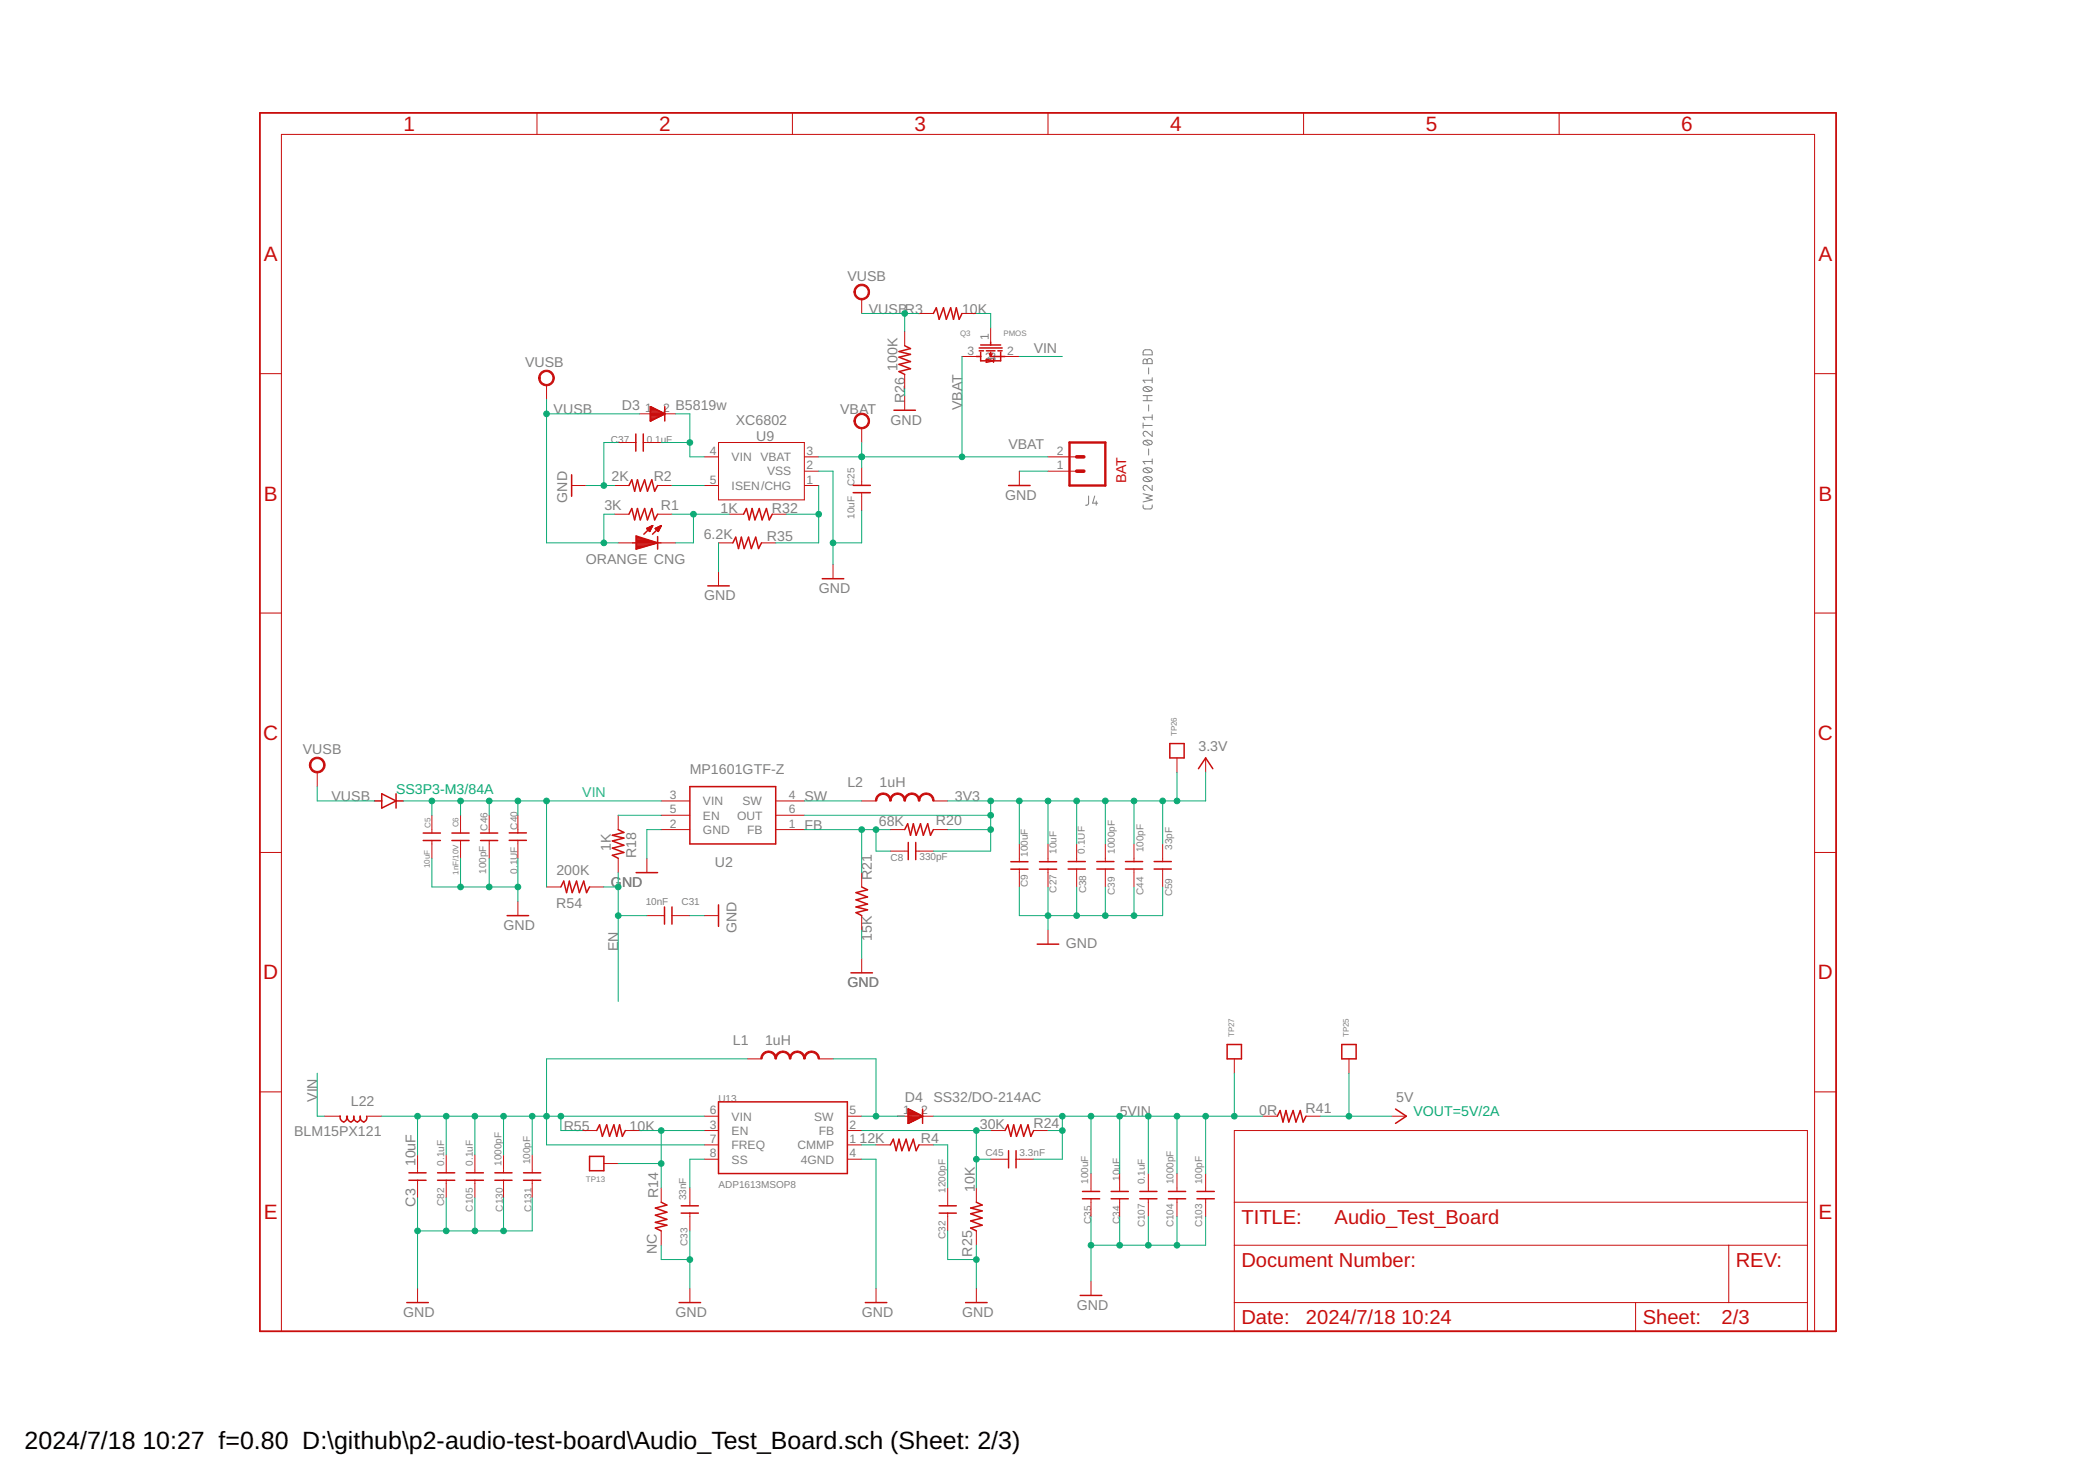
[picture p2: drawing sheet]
<svg xmlns="http://www.w3.org/2000/svg" width="297mm" height="210mm" viewBox="0 0 297 210" stroke-linecap="round" stroke-linejoin="round" font-family="sans-serif">
<g fill="none" stroke="#808080" stroke-width=".14">
<path d="M162.1 59.9v.8M162.1 56.8h1.3M162.1 56.1h1.3M162.2 54.9a.83 .83 0 0 1 1.2 .2 .76 .76 0 0 1-1.3 0zM162.2 50.9a.28 .28 0 0 1 .3 0 .28 .28 0 0 1 .1 .3 .36 .36 0 0 1 .4-.4 .36 .36 0 0 1 .4 .4v.3h-1.3zM162.2 49.7l.2-.1h.8l.1 .2 .1 .5h-1.3zM162.3 54.9l.8 .5M162.6 51.2v.3M162.6 56.1v.7M162.9 52.1v.9M162.9 57.4v.9M163.4 53.5v.8"/>
<path d="M163.4 58.8v.7M163.4 59.1h-1.3l.2 .4M163.4 53.9h-1.3l.2 .4M154.3 70.3v1.1l-.1 .2h-.3M155.2 70.3l-.3 1h.7M155.4 71v.6M162.1 71.6v.4l.2 .1h.9l.1-.1 .1-.4M162.1 70l1.3 .3-.9 .3 .9 .2-1.3 .3M162.1 60.3h1.3M162.2 67.7a.81 .81 0 0 1 1.2 .2 .76 .76 0 0 1-1.3 0zM162.2 66.4a.81 .81 0 0 1 1.2 .3 .76 .76 0 0 1-1.3 0zM162.2 62.5a.81 .81 0 0 1 1.2 .2 .76 .76 0 0 1-1.3 0z"/>
<path d="M162.3 67.6l.8 .6M162.3 66.4l.8 .5M162.3 62.4l.8 .6M162.9 63.6v.9M163.4 68.8v.7l-.8-.6a.36 .36 0 0 0-.5 .1 .36 .36 0 0 0 .2 .5M163.4 61.1v.7l-.8-.6a.36 .36 0 0 0-.5 .1 .36 .36 0 0 0 .2 .5M163.4 65v.8M163.4 65.4h-1.3l.2 .4"/>
</g>
<path d="M36.9 16h223.4v172.7h-223.4z" fill="none" stroke="#c90d0c" stroke-width=".25"/>
<g fill="none" stroke="#c90d0c" stroke-width=".14">
<path d="M76.1 16v3M112.4 16v3M148.6 16v3M184.8 16v3M221.1 16v3M36.9 53h3M77.5 54.6v2M90.7 58.7h2M93.7 58.7h2.1M122.2 42.4v2M128.3 47v2M128.3 53.1v2"/>
<path d="M128.3 56.1v2M130.3 44.4h2M136.4 50.5h2M136.4 44.4h2M140.5 46.5v2M142.5 50.5h2M257.3 53h3M81 68.8h2.1M87.1 72.9h2.1M87.1 68.8h2.1M87.7 76.9h2M87.7 62.7h2.4"/>
<path d="M91.2 62.7h.5M91.7 62.7h2M93.2 72.9h2.1M93.2 68.8h2.1M93.7 76.9h2.1M99.8 64.7h2.1M99.8 68.8h2.1M101.9 76.9h2M101.9 62.7h12.1v8.1h-12.1zM103.4 72.9h2M108 76.9h2M109.5 72.9h2"/>
<path d="M114 64.7h2.1M114 66.8h2.1M114 68.8h2.1M118.1 80v2M122.2 60.7v2M122.2 66.3v2.5M122.2 69.8v2.6M144.5 66.8v2M148.6 64.7h4.1M148.6 66.8h4.1M36.9 86.9h3M101.9 81v2"/>
<path d="M257.3 86.9h3M45 109.5v2M61.2 115.5v2.6M61.2 119.1v2.5M65.3 115.5v2.6M65.3 119.1v2.5M69.4 115.5v2.6M69.4 119.1v2.5M73.4 115.5v2.5M73.4 119.1v.5M73.4 119.6v2M87.7 115.5v2.1"/>
<path d="M93.7 117.6h4.1M93.7 113.5h4.1M93.7 115.5h4.1M110 117.6h4M110 113.5h4M110 115.5h4M122.2 113.5h2M126.2 117.6h2.1M132.3 117.6h2.1M132.3 113.5h2.1M144.5 119.6v2.6M148.6 119.6v2.6"/>
<path d="M152.7 119.6v2.5M156.7 119.6v2.5M160.8 119.6v2.5M164.8 119.6v2.5M166.9 107.4v2.1M170.9 107.4v2.1M36.9 120.8h3M73.4 127.7v2.1M77.5 125.7h2M83.6 125.7h2M87.7 121.6v2.1M91.7 129.8h2.5"/>
<path d="M91.7 121.6v2.1M95.2 129.8h.5M95.8 129.8h2M99.8 129.8h2.1M122.2 123.7v2M122.2 129.8v2M122.2 135.8v2.1M126.2 120.6h2.1M128.3 120.6h.5M129.8 120.6h2.5M144.5 123.2v2.5M148.6 123.2v2.5"/>
<path d="M148.6 131.8v2M152.7 123.1v.5M152.7 123.7v2M156.7 123.1v.5M156.7 123.7v2M160.8 123.1v.5M160.8 123.7v2M164.8 123.1v.5M164.8 123.7v2M257.3 120.8h3M36.9 154.7h3M46 158.2h2"/>
<path d="M52.1 158.2h2M99.8 158.2h2.1M105.9 150.1h2.1M116.1 150.1h2M120.1 158.2h2.1M127.3 158.2h2M130.3 158.2h2M175 150.1v2M179.1 158.2h2M185.2 158.2h2M191.3 150.1v2M197.4 158.2h2"/>
<path d="M257.3 154.7h3M59.2 163.7v2M59.2 165.8v.4M59.2 167.3v2.5M63.3 163.7v2M63.3 165.8v.4M63.3 167.3v2.5M67.3 163.7v2M67.3 165.8v.4M67.3 167.3v2.5M71.4 163.7v2M71.4 165.8v.4"/>
<path d="M71.4 167.3v2.5M75.5 163.7v2M75.5 165.8v.4M75.5 167.3v2.5M82.6 160.2h2M85.6 164.9h2.1M88.7 160.2h2M93.7 168.4v2M93.7 174.5v2M97.8 168.4v2M97.8 170.4v.5M97.8 171.9v2.6"/>
<path d="M99.8 160.2h2.1M99.8 162.3h2.1M99.8 164.3h2.1M120.1 160.2h2.1M120.1 162.3h2.1M120.1 164.3h2.1M124.2 162.3h2M130.3 162.3h2M134.4 168.4v2M134.4 170.4v.5M134.4 171.9v2.6M138.4 168.4v2"/>
<path d="M138.4 174.5v2M140.5 160.2h2M140.5 164.3h2M142.5 164.3h.5M144.1 164.3h2.5M146.6 160.2h2M154.7 166.3v2.1M154.7 168.4v.5M154.7 169.9v2.5M158.7 166.3v2.1M158.7 168.4v.5M158.7 169.9v2.5"/>
<path d="M162.8 166.3v2.1M162.8 168.4v.5M162.8 169.9v2.5M166.9 166.3v2.1M166.9 168.4v.5M166.9 169.9v2.5M170.9 166.3v2.1M170.9 168.4v.5M170.9 169.9v2.5M175 160.2h81.3v28.5h-81.3zM175 176.5h81.3M175 170.4h81.3"/>
<path d="M245.1 176.5v8.1M39.9 188.7v-169.7h217.4v169.7M59.2 182.6v2M97.8 182.6v2M124.2 182.6v2M138.4 182.6v2M154.7 181.6v2M175 184.6h81.3M231.9 184.6v4.1"/>
</g>
<g fill="none" stroke="#c90d0c" stroke-width=".21">
<path d="M92.2 57.6l2.1 1.1-2.1 1zM92.2 59.6h.2M92.2 59.4h.5M92.2 59.3h.8M92.2 59.1h1.2M92.2 58.9h1.5M92.2 58.8h1.9M92.2 58.6h1.9M92.2 58.4h1.5M92.2 58.2h1.2M92.2 58.1h.9M92.2 57.9h.5"/>
<path d="M92.2 57.7h.2M94.3 57.6v2.1M126.7 58.1h3.1M128.3 49l.8 .4-1.6 .4 1.6 .4-1.6 .4 1.6 .6-1.6 .4 1.6 .7-1.6 .4 .8 .4M132.3 44.4l.5-.8 .4 1.7 .6-1.7 .4 1.7 .6-1.7 .4 1.7 .4-1.7 .4 1.7 .4-.9M138.4 50.5h.6M138.8 49.3h3.3M138.8 49.7h.6M139 48.9h2.9M139 49.9v1.2h2.9v-1.2M139.8 49.7h1.3M139.8 50.9l1.1 .2-1.1 .3z"/>
<path d="M140.3 50.1l.2 .4M140.5 48.5v.4M140.5 49.9v.6M140.5 50.5h2M140.7 50.1l-.2 .4M140.9 50.9v.5M141.5 49.7h.6M81 67.3v3M89.2 72.9l.4-.8 .4 1.6 .4-1.6 .4 1.6 .6-1.6 .4 1.6 .6-1.6 .4 1.6 .4-.8M89.2 68.8l.4-.8 .4 1.6 .4-1.6 .4 1.6 .6-1.6 .4 1.6 .6-1.6 .4 1.6 .4-.8M89.7 76.9h.5M90.1 61.5v2.4"/>
<path d="M90.2 76l3 .9-3 .9zM90.3 76.1l2.9 .8-2.9 .8zM90.3 77.6h.5M90.3 77.4h1.1M90.3 77.3h1.7M90.3 77.1h2.3M90.3 76.9h2.8M90.3 76.8h2.2M90.3 76.6h1.6M90.3 76.4h.9M90.3 76.2h.3M91.2 61.5v2.4"/>
<path d="M91.7 74.9l.8-.4-.4 .8zM91.8 74.9h.6M91.8 75h.4M92 75.2h.2M92.1 74.7h.3M92.5 74.5h.1M92.5 74.5l-1.2 1.2M92.9 74.9l.8-.4-.4 .8zM93 74.9h.6M93 75h.5M93.2 76.9h.5M93.2 75.2h.2"/>
<path d="M93.2 76.1v1.7M93.4 74.7h.2M93.7 74.5h.1M93.7 74.5l-1.2 1.2M103.9 76.9l.4-.8 .4 1.6 .4-1.6 .4 1.6 .6-1.6 .4 1.6 .6-1.6 .4 1.6 .5-.8M105.4 72.9l.4-.8 .4 1.6 .4-1.6 .4 1.6 .7-1.6 .4 1.6 .6-1.6 .4 1.6 .4-.8M121 68.8h2.4M121 69.8h2.4M143 68.8h3M100.4 83h3M116.6 82h3M53.1 113.5h1"/>
<path d="M54.1 112.5l2.1 1-2.1 1zM56.2 112.5v2M56.2 113.5h1M60 118.1h2.4M60 119.1h2.4M64.1 118.1h2.4M64.1 119.1h2.4M68.1 118.1h2.5M68.1 119.1h2.5M72.2 119.1h2.4M72.2 118h2.4M87.7 117.6l.8 .4-1.7 .4 1.7 .4-1.7 .4 1.7 .6-1.7 .4 1.7 .6-1.7 .4 .9 .4"/>
<path d="M97.8 111.5h12.2v8.1h-12.2zM128.3 117.6l.4-.8 .4 1.6 .4-1.6 .4 1.6 .6-1.6 .4 1.6 .6-1.6 .4 1.6 .4-.8M128.8 119.4v2.4M129.8 119.4v2.4M165.9 105.4h2v2h-2zM169.9 108.9l1-1.5 1.1 1.5M71.9 129.8h3.1M79.5 125.7l.4-.8 .4 1.6 .4-1.6 .4 1.6 .6-1.6 .4 1.6 .7-1.6 .4 1.6 .4-.8M90.2 123.7h3M94.2 128.5v2.5M95.3 128.5v2.5M101.9 128.2v3.1"/>
<path d="M120.6 137.9h3.1M122.2 125.7l.8 .4-1.6 .4 1.6 .6-1.6 .4 1.6 .6-1.6 .4 1.6 .4-1.6 .4 .8 .5M143.3 122.1h2.5M143.3 123.2h2.5M147.1 133.8h3M147.4 122.1h2.4M147.4 123.2h2.4M151.4 123.2h2.5M151.4 122.1h2.5M155.5 123.2h2.4M155.5 122.1h2.4M159.6 123.2h2.4"/>
<path d="M159.6 122.1h2.4M163.6 123.2h2.5M163.6 122.1h2.5M48.1 158.2h.1a.66 .66 0 0 0 .5 .8 .64 .64 0 0 0 .4-.8M49.3 158.2a.66 .66 0 0 0 .5 .8 .64 .64 0 0 0 .4-.8 .66 .66 0 0 0 .5 .8 .64 .64 0 0 0 .4-.8 .7 .7 0 0 0 .5 .8 .64 .64 0 0 0 .4-.8M101.9 156.2h18.2v10.1h-18.2zM128.8 157.2l2 1-2 1zM128.8 159.2h.1M128.8 159h.4M128.8 158.9h.7M128.8 158.7h1.1M128.8 158.5h1.4"/>
<path d="M128.8 158.3h1.8M128.8 158.2h1.9M128.8 158h1.6M128.8 157.8h1.2M128.8 157.6h.9M128.8 157.5h.6M128.8 157.3h.2M130.8 157.2v2M174 148h2v2.1h-2zM181.1 158.2l.4-.8 .4 1.6 .4-1.6 .4 1.6 .6-1.6 .4 1.6 .7-1.6 .4 1.6 .4-.8M190.2 148h2.1v2.1h-2.1zM197.9 157.2l1.5 1-1.5 1"/>
<path d="M58 166.2h2.4M58 167.3h2.4M62 166.2h2.5M62 167.3h2.5M66.1 166.2h2.4M66.1 167.3h2.4M70.2 166.2h2.4M70.2 167.3h2.4M74.2 166.2h2.5M74.2 167.3h2.5M83.6 163.9h2v2h-2zM84.6 160.2l.4-.8 .4 1.7 .6-1.7 .4 1.7 .6-1.7 .4 1.7 .4-1.7 .4 1.7 .5-.9"/>
<path d="M93.7 170.4l.9 .4-1.7 .4 1.7 .6-1.7 .4 1.7 .6-1.7 .4 1.7 .5-1.7 .4 .8 .4M96.6 170.9h2.4M96.6 171.9h2.4M126.2 162.3l.5-.8 .4 1.6 .4-1.6 .4 1.6 .6-1.6 .4 1.6 .6-1.6 .4 1.6 .4-.8M133.2 170.9h2.4M133.2 171.9h2.4M138.4 170.4l.9 .4-1.7 .4 1.7 .4-1.7 .4 1.7 .6-1.7 .4 1.7 .7-1.7 .4 .8 .4M142.5 160.2l.4-.8 .4 1.7 .4-1.7 .4 1.7 .6-1.7 .4 1.7 .7-1.7 .4 1.7 .4-.9M143 163.1v2.4M144.1 163.1v2.4M153.5 168.9h2.4M153.5 169.9h2.4"/>
<path d="M157.5 168.9h2.5M157.5 169.9h2.5M161.6 168.9h2.4M161.6 169.9h2.4M165.7 168.9h2.4M165.7 169.9h2.4M169.7 168.9h2.5M169.7 169.9h2.5M57.7 184.6h3M96.3 184.6h3M122.7 184.6h3M136.9 184.6h3.1"/>
<path d="M153.2 183.6h3"/>
</g>
<g fill="#c90d0c" stroke="#c90d0c" stroke-width=".14">
<path d="M124.3 112.8a1.01 1.01 0 0 1 .9-.4v.2a.94 .94 0 0 0-.9 .9h-.2v-.1z" fill-rule="evenodd"/>
<path d="M125.2 112.4a1.06 1.06 0 0 1 1.1 1.1h-.1a.94 .94 0 0 0-1-.9z" fill-rule="evenodd"/>
<path d="M126.4 112.8a1.01 1.01 0 0 1 .9-.4v.2a.94 .94 0 0 0-1 .9h-.1v-.1z" fill-rule="evenodd"/>
<path d="M127.3 112.4a1.06 1.06 0 0 1 1.1 1.1h-.2a.94 .94 0 0 0-.9-.9z" fill-rule="evenodd"/>
<path d="M128.6 112.6l.5-.2h.2v.2a.94 .94 0 0 0-.9 .9h-.2a1.02 1.02 0 0 1 .4-.9z" fill-rule="evenodd"/>
<path d="M129.3 112.4a1.06 1.06 0 0 1 1.1 1.1h-.2a.94 .94 0 0 0-.9-.9z" fill-rule="evenodd"/>
<path d="M130.4 112.8a1.01 1.01 0 0 1 .9-.4v.2a.94 .94 0 0 0-.9 .9h-.2v-.1z" fill-rule="evenodd"/>
<path d="M131.3 112.4a1.06 1.06 0 0 1 1.1 1.1h-.2a.94 .94 0 0 0-.9-.9z" fill-rule="evenodd"/>
<path d="M121.5 58.8a1.11 1.11 0 0 1 1.7 .3 1.11 1.11 0 0 1-.7 1.6 1.11 1.11 0 0 1-1.4-1h.2a.91 .91 0 0 1 1.2-.9 .91 .91 0 0 1 .3 1.5 .91 .91 0 0 1-1.5-.4v-.2h-.2v-.3z" fill-rule="evenodd"/>
<path d="M121.5 40.5a1.11 1.11 0 0 1 1.7 .4 1.11 1.11 0 0 1-.7 1.6 1.11 1.11 0 0 1-1.4-1.1h.2a.91 .91 0 0 1 1.2-.9 .91 .91 0 0 1 .3 1.5 .91 .91 0 0 1-1.5-.4v-.2h-.2v-.3z" fill-rule="evenodd"/>
<path d="M76.8 52.7a1.11 1.11 0 0 1 1.7 .3 1.11 1.11 0 0 1-.7 1.6 1.11 1.11 0 0 1-1.4-1h.2a.92 .92 0 0 1 1.3-.8 .92 .92 0 0 1 .2 1.6 .92 .92 0 0 1-1.5-.6v-.2h-.2v-.3z" fill-rule="evenodd"/>
<path d="M44.2 107.6a1.12 1.12 0 0 1 1.8 .3 1.12 1.12 0 0 1-.7 1.6 1.12 1.12 0 0 1-1.4-1.1h.2a.9 .9 0 0 1 1.2-.8 .9 .9 0 0 1 .3 1.5 .9 .9 0 0 1-1.5-.4v-.3h-.2v-.3z" fill-rule="evenodd"/>
<path d="M108.1 149.4a1.02 1.02 0 0 1 .9-.4v.2a.94 .94 0 0 0-.9 .9h-.2v-.2z" fill-rule="evenodd"/>
<path d="M109 149a1.06 1.06 0 0 1 1.1 1.1h-.2a.94 .94 0 0 0-.9-.9z" fill-rule="evenodd"/>
<path d="M110.1 149.4a1.01 1.01 0 0 1 .9-.4v.2a.94 .94 0 0 0-.9 .9h-.2v-.2z" fill-rule="evenodd"/>
<path d="M111 149a1.06 1.06 0 0 1 1.1 1.1h-.2a.94 .94 0 0 0-.9-.9z" fill-rule="evenodd"/>
<path d="M112.1 149.4a1.01 1.01 0 0 1 .9-.4v.2a.94 .94 0 0 0-.9 .9h-.2v-.2z" fill-rule="evenodd"/>
<path d="M113 149a1.06 1.06 0 0 1 1.2 1.1h-.2a.94 .94 0 0 0-1-.9z" fill-rule="evenodd"/>
<path d="M114.2 149.4a1.01 1.01 0 0 1 .9-.4v.2a.94 .94 0 0 0-.9 .9h-.2v-.2z" fill-rule="evenodd"/>
<path d="M115.1 149a1.06 1.06 0 0 1 1.1 1.1h-.2a.94 .94 0 0 0-.9-.9z" fill-rule="evenodd"/>
</g>
<path d="M151.6 62.7h5.1v6.1h-5.1z" fill="none" stroke="#c90d0c" stroke-width=".34"/>
<path d="M152.7 66.8h1M152.7 64.7h1" fill="none" stroke="#c90d0c" stroke-width=".51"/>
<g fill="none" stroke="#0dab76" stroke-width=".14">
<path d="M77.5 56.6v20.3h10.2M77.5 58.7h13.2M95.8 58.7h2v6h2M122.2 44.4h8.1M128.3 44.4v2.6M128.3 55.1v1M136.4 50.5v14.2M138.4 44.4h2.1v2.1M144.5 50.5h6.1M83.1 68.8h4M87.1 72.9h-1.5v4M87.7 62.7h-2.1v6.1"/>
<path d="M93.7 62.7h4.1M95.3 68.8h4.5M95.3 72.9h8.1M98.3 72.9v4h-2.5M101.9 76.9v4.1M111.5 72.9h4.6M116.1 66.8h2v13.2M116.1 68.8v8.1h-6.1M116.1 64.7h32.5M122.2 62.7v3.6M122.2 72.4v4.5h-4.1M144.5 66.8h4.1"/>
<path d="M45 111.5v2h8.1M57.2 113.5h36.5M61.2 113.5v2M65.3 113.5v2M69.4 113.5v2M73.4 113.5v2M77.5 113.5v12.2M87.7 115.5h6M93.7 117.6h-2v4M114 117.6h12.2M114 113.5h8.2M114 115.5h26.5"/>
<path d="M122.2 117.6v6.1M124.2 117.6v3h2M134.4 117.6h6.1M140.5 113.5v7.1h-8.2M144.5 113.5v6.1M148.6 113.5v6.1M152.7 113.5v6.1M156.7 113.5v6.1M160.8 113.5v6.1M164.8 113.5v6.1M166.9 109.5v4M170.9 109.5v4h-36.5"/>
<path d="M61.2 121.6v4.1h12.2M65.3 121.6v4.1M69.4 121.6v4.1M73.4 121.6v6.1M85.6 125.7h2.1M87.7 129.8h4M87.7 123.7v18.2M97.8 129.8h2M122.2 131.8v4M144.5 125.7v4.1h20.3v-4.1M148.6 125.7v6.1M152.7 125.7v4.1"/>
<path d="M156.7 125.7v4.1M160.8 125.7v4.1M45 152.1v6.1h1M54.1 158.2h45.7M59.2 158.2v5.5M63.3 158.2v5.5M67.3 158.2v5.5M71.4 158.2v5.5M75.5 158.2v5.5M79.5 158.2v2h3.1M105.9 150.1h-28.4v12.2h22.3M118.1 150.1h6.1v8.1"/>
<path d="M122.2 158.2h6.1M132.3 158.2h46.8M150.6 158.2v6.1h-4M154.7 158.2v8.1M158.7 158.2v8.1M162.8 158.2v8.1M166.9 158.2v8.1M170.9 158.2v8.1M175 152.1v6.1M187.2 158.2h10.2M191.3 152.1v6.1M59.2 169.8v12.8"/>
<path d="M63.3 169.8v4.7M67.3 169.8v4.7M71.4 169.8v4.7M75.5 169.8v4.7h-16.3M87.7 164.9h6M90.7 160.2h9.1M93.7 176.5v2h4.1M93.7 160.2v8.2M97.8 174.5v8.1M99.8 164.3h-2v4.1M122.2 164.3h2v18.3M122.2 162.3h2"/>
<path d="M122.2 160.2h18.3M132.3 162.3h2.1v6.1M134.4 174.5v4h4M138.4 160.2v8.2M138.4 176.5v6.1M138.4 164.3h2.1M148.6 160.2h2M154.7 172.4v9.2M158.7 172.4v4.1M162.8 172.4v4.1M166.9 172.4v4.1M170.9 172.4v4.1h-16.2"/>
</g>
<g fill="#0dab76" stroke="#0dab76" stroke-width=".14">
<circle cx="138.4" cy="178.5" r=".4"/>
<circle cx="118.1" cy="76.9" r=".4"/>
<circle cx="85.6" cy="68.8" r=".4"/>
<circle cx="73.4" cy="125.7" r=".4"/>
<circle cx="69.4" cy="125.7" r=".4"/>
<circle cx="65.3" cy="125.7" r=".4"/>
<circle cx="148.6" cy="129.8" r=".4"/>
<circle cx="152.7" cy="129.8" r=".4"/>
<circle cx="156.7" cy="129.8" r=".4"/>
<circle cx="160.8" cy="129.8" r=".4"/>
<circle cx="97.8" cy="178.5" r=".4"/>
<circle cx="154.7" cy="176.5" r=".4"/>
<circle cx="158.7" cy="176.5" r=".4"/>
<circle cx="162.8" cy="176.5" r=".4"/>
<circle cx="166.9" cy="176.5" r=".4"/>
<circle cx="59.2" cy="174.5" r=".4"/>
<circle cx="63.3" cy="174.5" r=".4"/>
<circle cx="67.3" cy="174.5" r=".4"/>
<circle cx="71.4" cy="174.5" r=".4"/>
<circle cx="65.3" cy="113.5" r=".4"/>
<circle cx="61.2" cy="113.5" r=".4"/>
<circle cx="69.4" cy="113.5" r=".4"/>
<circle cx="73.4" cy="113.5" r=".4"/>
<circle cx="77.5" cy="113.5" r=".4"/>
<circle cx="87.7" cy="129.8" r=".4"/>
<circle cx="87.7" cy="125.7" r=".4"/>
<circle cx="122.2" cy="117.6" r=".4"/>
<circle cx="124.2" cy="117.6" r=".4"/>
<circle cx="67.3" cy="158.2" r=".4"/>
<circle cx="71.4" cy="158.2" r=".4"/>
<circle cx="75.5" cy="158.2" r=".4"/>
<circle cx="63.3" cy="158.2" r=".4"/>
<circle cx="59.2" cy="158.2" r=".4"/>
<circle cx="77.5" cy="158.2" r=".4"/>
<circle cx="79.5" cy="158.2" r=".4"/>
<circle cx="138.4" cy="160.2" r=".4"/>
<circle cx="138.4" cy="164.3" r=".4"/>
<circle cx="124.2" cy="158.2" r=".4"/>
<circle cx="93.7" cy="160.2" r=".4"/>
<circle cx="93.7" cy="164.9" r=".4"/>
<circle cx="122.2" cy="64.7" r=".4"/>
<circle cx="136.4" cy="64.7" r=".4"/>
<circle cx="98.3" cy="72.9" r=".4"/>
<circle cx="116.1" cy="72.9" r=".4"/>
<circle cx="85.6" cy="76.9" r=".4"/>
<circle cx="77.5" cy="58.7" r=".4"/>
<circle cx="128.3" cy="44.4" r=".4"/>
<circle cx="97.8" cy="62.7" r=".4"/>
<circle cx="191.3" cy="158.2" r=".4"/>
<circle cx="140.5" cy="117.6" r=".4"/>
<circle cx="140.5" cy="113.5" r=".4"/>
<circle cx="140.5" cy="115.5" r=".4"/>
<circle cx="148.6" cy="113.5" r=".4"/>
<circle cx="152.7" cy="113.5" r=".4"/>
<circle cx="156.7" cy="113.5" r=".4"/>
<circle cx="160.8" cy="113.5" r=".4"/>
<circle cx="164.8" cy="113.5" r=".4"/>
<circle cx="144.5" cy="113.5" r=".4"/>
<circle cx="166.9" cy="113.5" r=".4"/>
<circle cx="166.9" cy="158.2" r=".4"/>
<circle cx="162.8" cy="158.2" r=".4"/>
<circle cx="158.7" cy="158.2" r=".4"/>
<circle cx="150.6" cy="158.2" r=".4"/>
<circle cx="150.6" cy="160.2" r=".4"/>
<circle cx="154.7" cy="158.2" r=".4"/>
<circle cx="170.9" cy="158.2" r=".4"/>
<circle cx="175" cy="158.2" r=".4"/>
</g>
<g font-size="3.5">
<text x="3.5" y="205.4">2024/7/18</text>
<text x="20.2" y="205.4">10:27 f=0.80 D:\github\p2-audio-test-board\Audio_Test_Board.sch (Sheet: 2/3)</text>
</g>
<g font-size="2.9" fill="#c90d0c">
<text x="57.2" y="18.6">1</text>
<text x="93.4" y="18.6">2</text>
<text x="129.7" y="18.6">3</text>
<text x="165.9" y="18.6">4</text>
<text x="202.1" y="18.6">5</text>
<text x="238.4" y="18.6">6</text>
<text x="37.4" y="37">A</text>
<text x="257.8" y="37">A</text>
<text x="37.4" y="71">B</text>
<text x="257.8" y="71">B</text>
<text x="37.3" y="104.9">C</text>
<text x="257.8" y="104.9">C</text>
<text x="37.3" y="138.8">D</text>
<text x="257.8" y="138.8">D</text>
<text x="37.4" y="172.8">E</text>
<text x="176" y="173.4">TITLE:</text>
<text x="189.2" y="173.4">Audio_Test_Board</text>
<text x="257.8" y="172.8">E</text>
<text x="176" y="179.5">Document Number:</text>
<text x="246.1" y="179.5">REV:</text>
<text x="176" y="187.7">Date:</text>
<text x="185.2" y="187.7">2024/7/18</text>
<text x="198.7" y="187.7">10:24</text>
<text x="232.9" y="187.7">Sheet:</text>
<text x="244.1" y="187.7">2/3</text>
</g>
<g font-size="2" fill="#808080">
<text x="120.2" y="39.9">VUSB</text>
<text x="123.2" y="44.4">VUSB</text>
<text x="128.3" y="44.4">R3</text>
<text x="136.4" y="44.4">10K</text>
<text x="74.4" y="52.1">VUSB</text>
<text x="127.3" y="52.6" transform="rotate(-90 127.3 52.6)">100K</text>
<text x="146.6" y="50">VIN</text>
<text x="78.5" y="58.7">VUSB</text>
<text x="88.2" y="58.1">D3</text>
<text x="95.8" y="58.1">B5819w</text>
<text x="119.1" y="58.7">VBAT</text>
<text x="128.3" y="57.1" transform="rotate(-90 128.3 57.1)">R26</text>
<text x="136.4" y="58.1" transform="rotate(-90 136.4 58.1)">VBAT</text>
<text x="104.3" y="60.3">XC6802</text>
<text x="107.2" y="62.5">U9</text>
<text x="126.2" y="60.2">GND</text>
<text x="143" y="63.6">VBAT</text>
<text x="80.4" y="71.3" transform="rotate(-90 80.4 71.3)">GND</text>
<text x="86.7" y="68.2">2K</text>
<text x="92.7" y="68.2">R2</text>
<text x="142.5" y="70.8">GND</text>
<text x="85.7" y="72.3">3K</text>
<text x="93.7" y="72.3">R1</text>
<text x="99.8" y="76.3">6.2K</text>
<text x="102.2" y="72.7">1K</text>
<text x="108.7" y="76.7">R35</text>
<text x="109.4" y="72.7">R32</text>
<text x="83.1" y="80">ORANGE CNG</text>
<text x="99.8" y="85.1">GND</text>
<text x="116.1" y="84.1">GND</text>
<text x="42.9" y="106.9">VUSB</text>
<text x="169.9" y="106.4">3.3V</text>
<text x="47" y="113.5">VUSB</text>
<text x="97.8" y="109.6">MP1601GTF-Z</text>
<text x="114.1" y="113.5">SW</text>
<text x="120.2" y="111.5">L2</text>
<text x="124.7" y="111.5">1uH</text>
<text x="135.4" y="113.5">3V3</text>
<text x="114.1" y="117.6">FB</text>
<text x="124.6" y="117.1">68K</text>
<text x="132.7" y="117">R20</text>
<text x="78.9" y="124.1">200K</text>
<text x="86.6" y="120.6" transform="rotate(-90 86.6 120.6)">1K</text>
<text x="86.6" y="125.7">G</text>
<text x="88.2" y="125.7">ND</text>
<text x="90.2" y="121.6" transform="rotate(-90 90.2 121.6)">R18</text>
<text x="101.4" y="122.8">U2</text>
<text x="123.6" y="124.7" transform="rotate(-90 123.6 124.7)">R21</text>
<text x="71.4" y="131.8">GND</text>
<text x="78.9" y="128.6">R54</text>
<text x="87.6" y="134.8" transform="rotate(-90 87.6 134.8)">EN</text>
<text x="104.4" y="132.3" transform="rotate(-90 104.4 132.3)">GND</text>
<text x="123.6" y="133.3" transform="rotate(-90 123.6 133.3)">15K</text>
<text x="151.1" y="134.3">GND</text>
<text x="120.2" y="139.9">GND</text>
<text x="103.9" y="148">L1</text>
<text x="108.5" y="148">1uH</text>
<text x="41.7" y="161">BLM15PX121</text>
<text x="45" y="156.2" transform="rotate(-90 45 156.2)">VIN</text>
<text x="49.7" y="156.8">L22</text>
<text x="79.9" y="160.2">R55</text>
<text x="89.3" y="160.2">10K</text>
<text x="128.3" y="156.2">D4</text>
<text x="132.3" y="156.2">SS32/DO-214AC</text>
<text x="138.9" y="160">30K</text>
<text x="146.5" y="159.8">R24</text>
<text x="158.8" y="158.2">5VIN</text>
<text x="178.5" y="158">0R</text>
<text x="185.1" y="157.8">R41</text>
<text x="197.9" y="156.2">5V</text>
<text x="58.9" y="165.3" transform="rotate(-90 58.9 165.3)">10uF</text>
<text x="121.9" y="162.1">12K</text>
<text x="130.6" y="162.1">R4</text>
<text x="58.9" y="171" transform="rotate(-90 58.9 171)">C3</text>
<text x="93.3" y="169.8" transform="rotate(-90 93.3 169.8)">R14</text>
<text x="138.2" y="169" transform="rotate(-90 138.2 169)">10K</text>
<text x="93.1" y="177.8" transform="rotate(-90 93.1 177.8)">NC</text>
<text x="137.8" y="178.1" transform="rotate(-90 137.8 178.1)">R25</text>
<text x="152.7" y="185.6">GND</text>
<text x="57.2" y="186.6">GND</text>
<text x="95.8" y="186.6">GND</text>
<text x="122.2" y="186.6">GND</text>
<text x="136.4" y="186.6">GND</text>
</g>
<text font-size="2" fill="#c90d0c" x="159.7" y="68.5" transform="rotate(-90 159.7 68.5)">BAT</text>
<g font-size="2" fill="#0dab76">
<text x="56.2" y="112.5">SS3P3-M3/84A</text>
<text x="200.4" y="158.2">VOUT=5V/2A</text>
</g>
<text font-size="2" fill="#0696d7" x="82.6" y="113">VIN</text>
<g font-size="1.7" fill="#808080">
<text x="137.2" y="50.2">3</text>
<text x="139.7" y="51.1">23</text>
<text x="140.2" y="48.2" transform="rotate(-90 140.2 48.2)">1</text>
<text x="141.1" y="51.3" transform="rotate(-90 141.1 51.3)">1</text>
<text x="142.8" y="50.2">2</text>
<text x="91.5" y="58.4">1</text>
<text x="94" y="58.4">2</text>
<text x="100.6" y="64.5">4</text>
<text x="103.7" y="65.4">VIN</text>
<text x="107.8" y="65.4">VBAT</text>
<text x="114.3" y="64.5">3</text>
<text x="149.8" y="64.5">2</text>
<text x="100.6" y="68.5">5</text>
<text x="103.7" y="69.4">ISEN/CHG</text>
<text x="108.8" y="67.4">VSS</text>
<text x="114.3" y="68.5">1</text>
<text x="114.3" y="66.5">2</text>
<text x="149.8" y="66.5">1</text>
<text x="95" y="113.2">3</text>
<text x="111.9" y="113.2">4</text>
<text x="95" y="117.3">2</text>
<text x="95" y="115.3">5</text>
<text x="99.7" y="118.2">GND</text>
<text x="99.7" y="114.1">VIN</text>
<text x="99.7" y="116.2">EN</text>
<text x="104.5" y="116.2">OUT</text>
<text x="105.3" y="114.1">SW</text>
<text x="105.9" y="118.2">FB</text>
<text x="111.9" y="117.3">1</text>
<text x="111.9" y="115.3">6</text>
<text x="100.6" y="160">3</text>
<text x="100.6" y="157.9">6</text>
<text x="100.6" y="162">7</text>
<text x="103.7" y="160.8">EN</text>
<text x="103.7" y="158.8">VIN</text>
<text x="115.4" y="158.8">SW</text>
<text x="116.1" y="160.9">FB</text>
<text x="120.4" y="162">1</text>
<text x="120.4" y="160">2</text>
<text x="120.4" y="157.9">5</text>
<text x="128.1" y="157.9">1</text>
<text x="130.6" y="157.9">2</text>
<text x="100.6" y="164">8</text>
<text x="103.7" y="162.9">FREQ</text>
<text x="103.7" y="164.9">SS</text>
<text x="113.1" y="162.9">CMMP</text>
<text x="113.5" y="164.9">4GND</text>
<text x="120.4" y="164">4</text>
</g>
<g font-size="1.4" fill="#808080">
<text x="86.6" y="62.7">C37</text>
<text x="91.7" y="62.7">0.1uF</text>
<text x="121.2" y="68.9" transform="rotate(-90 121.2 68.9)">C25</text>
<text x="121.2" y="73.6" transform="rotate(-90 121.2 73.6)">10uF</text>
<text x="69.1" y="117.7" transform="rotate(-90 69.1 117.7)">C46</text>
<text x="73.4" y="117.6" transform="rotate(-90 73.4 117.6)">C40</text>
<text x="68.9" y="123.8" transform="rotate(-90 68.9 123.8)">100pF</text>
<text x="73.4" y="123.8" transform="rotate(-90 73.4 123.8)">0.1UF</text>
<text x="126.3" y="122">C8</text>
<text x="130.4" y="121.9">330pF</text>
<text x="145.8" y="125.7" transform="rotate(-90 145.8 125.7)">C9</text>
<text x="145.8" y="121.4" transform="rotate(-90 145.8 121.4)">100uF</text>
<text x="149.8" y="121" transform="rotate(-90 149.8 121)">10uF</text>
<text x="153.8" y="121" transform="rotate(-90 153.8 121)">0.1UF</text>
<text x="158.1" y="121" transform="rotate(-90 158.1 121)">1000pF</text>
<text x="162.1" y="120.8" transform="rotate(-90 162.1 120.8)">100pF</text>
<text x="166.2" y="120.4" transform="rotate(-90 166.2 120.4)">33pF</text>
<text x="91.6" y="128.3">10nF</text>
<text x="96.6" y="128.3">C31</text>
<text x="149.8" y="126.5" transform="rotate(-90 149.8 126.5)">C27</text>
<text x="154" y="126.6" transform="rotate(-90 154 126.6)">C38</text>
<text x="158.1" y="126.8" transform="rotate(-90 158.1 126.8)">C39</text>
<text x="162.1" y="126.8" transform="rotate(-90 162.1 126.8)">C44</text>
<text x="166.2" y="127" transform="rotate(-90 166.2 127)">C59</text>
<text x="101.9" y="156.2">U13</text>
<text x="63" y="165.2" transform="rotate(-90 63 165.2)">0.1uF</text>
<text x="67" y="165.2" transform="rotate(-90 67 165.2)">0.1uF</text>
<text x="71.1" y="165.2" transform="rotate(-90 71.1 165.2)">1000pF</text>
<text x="75.1" y="165" transform="rotate(-90 75.1 165)">100pF</text>
<text x="139.7" y="163.9">C45</text>
<text x="144.6" y="163.8">3.3nF</text>
<text x="154.3" y="167.8" transform="rotate(-90 154.3 167.8)">100uF</text>
<text x="158.8" y="167.3" transform="rotate(-90 158.8 167.3)">10uF</text>
<text x="162.3" y="167.9" transform="rotate(-90 162.3 167.9)">0.1uF</text>
<text x="166.4" y="167.9" transform="rotate(-90 166.4 167.9)">1000pF</text>
<text x="170.4" y="167.9" transform="rotate(-90 170.4 167.9)">100pF</text>
<text x="63" y="170.9" transform="rotate(-90 63 170.9)">C82</text>
<text x="67" y="171.7" transform="rotate(-90 67 171.7)">C105</text>
<text x="71.3" y="171.7" transform="rotate(-90 71.3 171.7)">C130</text>
<text x="75.4" y="171.7" transform="rotate(-90 75.4 171.7)">C131</text>
<text x="97.3" y="170.1" transform="rotate(-90 97.3 170.1)">33nF</text>
<text x="101.9" y="168.4">ADP1613MSOP8</text>
<text x="134.1" y="169.1" transform="rotate(-90 134.1 169.1)">1200pF</text>
<text x="154.7" y="173.4" transform="rotate(-90 154.7 173.4)">C35</text>
<text x="158.8" y="173.4" transform="rotate(-90 158.8 173.4)">C34</text>
<text x="162.3" y="174" transform="rotate(-90 162.3 174)">C107</text>
<text x="166.4" y="174" transform="rotate(-90 166.4 174)">C104</text>
<text x="170.4" y="174" transform="rotate(-90 170.4 174)">C103</text>
<text x="97.5" y="176.6" transform="rotate(-90 97.5 176.6)">C33</text>
<text x="134.1" y="175.6" transform="rotate(-90 134.1 175.6)">C32</text>
</g>
<g font-size="1.1" fill="#808080">
<text x="136.1" y="47.7">Q3</text>
<text x="142.3" y="47.7">PMOS</text>
<text x="166.9" y="104.4" transform="rotate(-90 166.9 104.4)">TP26</text>
<text x="61" y="117.4" transform="rotate(-90 61 117.4)">C5</text>
<text x="65" y="117.3" transform="rotate(-90 65 117.3)">C6</text>
<text x="60.9" y="123.1" transform="rotate(-90 60.9 123.1)">10uF</text>
<text x="65" y="124" transform="rotate(-90 65 124)">1nF/10V</text>
<text x="175" y="147" transform="rotate(-90 175 147)">TP27</text>
<text x="191.3" y="147" transform="rotate(-90 191.3 147)">TP25</text>
<text x="83.1" y="167.5">TP13</text>
</g>
</svg>
